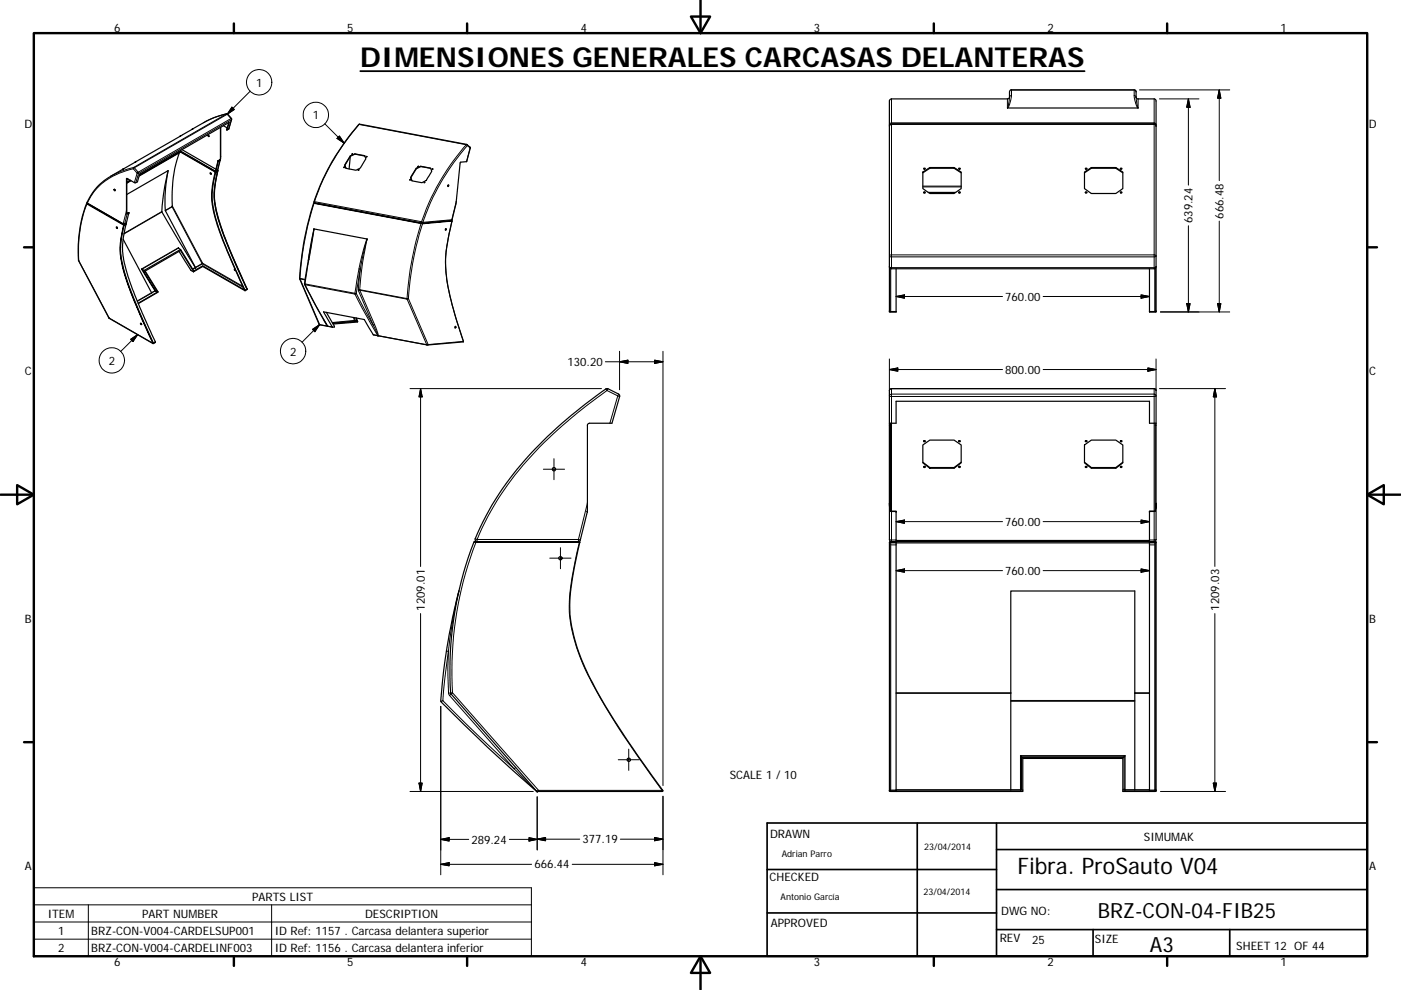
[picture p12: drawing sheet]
<svg xmlns="http://www.w3.org/2000/svg" width="297mm" height="210mm" viewBox="0 0 297 210" stroke-linecap="round" stroke-linejoin="round" font-family="sans-serif">
<g fill="none" stroke="#000" stroke-width=".25">
<path d="M214.4 19.1h26.1a.69 .69 0 0 1 .4 1v.6M214.5 19.1a.54 .54 0 0 0-.5 .8v.8M26.1 35.9l.1-.1zM26.9 37.8v7.5l.3-.2M27.2 38l-.3 .2M27.6 38.2l-.7 .5M27.7 38.3l-.8 .4M27.8 38.3l-.9 .6M28.7 34.4l.1-.1zM29.5 37.3l8.8-5 7.3 4.3a17.4 17.4 0 0 0 .7 11.8 143.4 143.4 0 0 0 5.4 12.9l-8.7-4.9-1.8 1M35.6 36.2a31.3 31.3 0 0 0-.5 8.5l6.3 12M35.6 36.2a42.5 42.5 0 0 0-1.3 8.8l7.1 11.7"/>
<path d="M35.6 36.2l-8.7 5.1M38 32.4a32.4 32.4 0 0 0-1.5 11.5M38.2 28.9l.1-.1zM38.3 32.2l-8.8 5 8.8-5 7.4 4.3M38.3 32l-8.8 5.1M38.3 32.2l7.4 4.1 .5-2.2M38.3 32.2v.1M38.3 32.2l7.4 4.2 .6-2.2M38.6 31.7l7.2 4.2M40.8 27.3h.1zM44.2 28.7l.1 .2M44.6 36.7l.2 .2"/>
<path d="M45.7 36.5h.1M45.7 36.5a17.2 17.2 0 0 0 .7 12.1l1.8 4.6 3.7 8.5M46.1 36.2l-.2 1.3a17.2 17.2 0 0 0 1 10.6l1.9 5 3.6 8.2-.4 .4M46.2 34.1h.1M46.2 34.1l.1 .1M46.7 33.9l-.4 .3M46.7 33.9l-.5 .2M46.7 33.8l-.6 2.3-.4 .3M46.7 27.1v6.7M46.7 33.8v.1M46.8 27l-.1 6.8M47.4 26.7l.8 .4"/>
<path d="M48.1 27.6l.4-.3 .6-2-.8-1.1a8.4 8.4 0 0 0-4 1.2l-20.8 12a10.9 10.9 0 0 0-5 5.7l7.7 4.5 .6-.3 .5-2.2M48.1 27.6l.5-1.6-19 10.9-.5 1.7-.5 .2-1.7-1v7.6l.4-.3M48.5 26l-.5 1.5 .1 .1M72.9 35.5h.2zM73.1 35.5l-.2 .1M73.1 35v.1M74.3 33.2l-.3 2.6M74.3 33.1l.9-.5 2.1 .4 .3 .7-1.2 1.9-.9 .5-2.1-.4-.3-.7zM74.3 33.1h.1M74.8 32.7h-.2M75.2 32.6l.1 .1M76.1 36l-.1 .1"/>
<path d="M77.4 33.1l-2.1-.4-1 .4-1.2 2 .3 .6M77.8 33.3h-.1M87 38.1l-.1 .1M87.1 37.6v.1M88.2 35.7l1-.4 2.1 .4 .2 .6-1.1 2-1 .5-2.1-.4-.2-.8zM88.2 35.7l.1 .1M88.6 35.3h.1zM88.7 35.3l-.1 .1M89.2 35.3h.1M89.9 38.7l.2-.1zM90.1 38.7l-.2 .1M91.3 35.7l-2.1-.4-.9 .5-1.2 1.9 .3 .7"/>
<path d="M91.8 35.9h-.2M95 39.2l.2 .1-.2 .3zM95 39.2v.3M188.6 26.8v29.8M195.7 36.5l1.4-1h5.2l1.5 1v3.5l-1.5 1h-5.2l-1.4-1zM195.8 35.7h.3l.1 .1-.3 .1zM195.9 35.8h.2M197.1 35.5v.2M197.1 35.7l-1.4 1M197.1 35.7h5.2l1.5 1M202.3 35.5v.2M203.3 35.7l.3 .1-.3 .1z"/>
<path d="M203.3 35.8h.3M213.6 22.9h27.7M214 20.6l-.3 .4h-24.7a.87 .87 0 0 0-.4 1.1v4.7M229.9 36.5l1.5-1h5.2l1.5 1v3.5l-1.5 1h-5.2l-1.5-1zM229.9 36.7l1.5-1h5.2l1.5 1M230.1 35.7l.4 .1-.3 .1zM230.2 35.8h.2M231.4 35.5v.2M236.6 35.5v.2M237.6 35.8h.2M237.6 35.7l.3 .1-.3 .1zM240.9 20.6l.3 .4h3.5l.3 .2 .1 5.6"/>
<path d="M245.1 26.8v29.8M245.1 26.8l-.1-.3-.3-.2h-55.7l-.3 .2-.1 .3M18.5 43a26.2 26.2 0 0 0-1.8 12.3l6.5 12.2 9.3 5.4 .5-.3-.1-.1-3.2-7.2-2.3-5.8a17.4 17.4 0 0 1-1.1-10.1l.4-2M18.5 43.1h.1M24.2 40.2l.2 .1v.2zM24.3 40.2l.1 .2M24.3 40.2h.1M24.3 40.2v.1M24.4 40.3h-.1M24.8 48.1l.1 .3M26.1 50.7l6.1 11.5M26.7 47.4h.1"/>
<path d="M27.2 45.1h.1M27.3 45.1h.1M30 57.1l.6 .3M30.6 57.4l2.7 4.6M37.8 52.5l.5 .4M38 53.3l2.5 4 .5 .4M38.3 52.9l-7.7 4.5M38.3 52.9l2.9 4.5M41 57.5v.2M41.2 57.4l-.2 .1-2.7-4.4-7.5 4.4 2.7 4.4M41.4 56.7l.1 .1M41.5 56.8h.1"/>
<path d="M43 56.5l8.9 5.2M43 56.5l-2 1.2M43 56.4v.1M49.8 57.1l.1 .3-.2-.2v-.1h.1M65.9 52.2l-1.2 6.7a2.29 2.29 0 0 0 .4 2.5l4.1 7.3M66.6 48.6l11.2 2.1M66.6 48.6h.1M66.6 43.1l22.8 4.2M66.7 43h-.1a60 60 0 0 0-3.1 16.1l4.2 9.7 2.8 .6M77.8 50.7h.1M94.5 48.5l-.1 .3M95.6 46.8l.2-.2 .9-3.3 .9-8.8 1.4-.2 .7-3.1-.7-.6-22.8-4.3a44.3 44.3 0 0 0-9.6 16.6l22.9 4.4"/>
<path d="M95.6 46.8l-6.1 .5M95.7 46.8l.1 .1-.4 1.8a28.8 28.8 0 0 0 .7 16.6l2.2 7.2-7.6 .7-11.5-2.2-2-3.2-8.6-1.7 1.9 3.3h.4v-.2l-1.7-2.9M188.6 56.6v9.4M188.6 56.6l.1 .2 .3 .2h55.7l.3-.2 .1-.2M190 57v9.2h-1.3l-.1-.2M195.9 40.9h.2M196.8 40.8h5.8M203.3 40.9h.3M230.2 40.9h.2M237.6 40.9h.2M243.7 57v9.2h1.3l.1-.2M245.1 56.6v9.4"/>
<path d="M29.8 68.6l.2 .2h-.2zM29.9 68.6l.1 .2M33.3 62l-4 2.3M33.5 61.9l-4.2 2.5M33.5 61.9l-.2 .1M75.2 62.2l.1 .1M75.3 62.3v.1M75.5 67.4l.1 .8-5 .4M75.5 62.3h-.2M75.6 67.5l.2 .8-5.1 .4M96.5 69.2v.3M188.6 66h.1"/>
<path d="M245.1 66h.1M188.6 89.8v16.9M188.6 89.8h1.4v-4.7h53.7v4.7h1.4M188.6 89.8v-7l.3-.4h55.9l.3 .4v7M188.8 89.8v18.5M195.7 98l1.4 1.2h5.2l1.5-1.2M195.7 94.4l1.4-1.1h5.2l1.5 1.1v3.8l-1.5 1.1h-5.2l-1.4-1.1zM195.8 99h.3M195.9 93.5h.2M197.1 99.2v.1M202.3 99.2v.1M203.3 99h.3"/>
<path d="M203.3 93.5h.3M229.9 94.4l1.5-1.1h5.2l1.5 1.1v3.8l-1.5 1.1h-5.2l-1.5-1.1zM229.9 98l1.5 1.2h5.2l1.5-1.2M230.1 99h.3M230.1 93.5h.3M231.4 99.2v.1M236.6 99.2v.1M237.6 93.5h.2M237.6 99h.2M244.9 89.8v18.7M245.1 89.8v16.9M124.5 108.5l-1.5 6.1-.4 .3"/>
<path d="M124.5 108.5v-18.3l.2-.3 .3-.1h4.7l1.7-5.8-.2-.4-2.4-1.2a84.6 84.6 0 0 0-23.1 22.4 48.8 48.8 0 0 0-5 9.7l.5 .4M124.5 108.5h.1M188.8 108.5h1.2v6.4h55.1v52.7M190 108.5h-1.2l-.2-1.8v7.7l.2 .4 .2 .1M190 108.5h.1M190 115.1h53.7M190 114.6h53.7M243.7 108.5h1.2M243.7 108.5v59.1M243.7 108.5h.1M244.9 108.3l.2-1.6v7.7l-.1 .3-.3 .2M244.9 108.5h-1.2"/>
<path d="M97.3 125.3l-.3 1.2a121.5 121.5 0 0 0-3.5 22.3M93.5 148.8a345.5 345.5 0 0 0 20.2 19M93.9 148.6l-.4 .2M113.7 167.8l.2 .1M113.7 167.8l-18.1-20.6a73.2 73.2 0 0 1 5-32.3h22.3a68.3 68.3 0 0 0-2.1 14.5 39 39 0 0 0 5.6 17 234.1 234.1 0 0 0 14.2 21.3l-.2 .2h-26.5M113.9 167.9h.1M188.6 167.6h.1M190 167.6v-52.7h-1.3l-.1 .2v52.5M190 167.6v.3M190 167.6h26.8M214.3 167.6v-42.3h26.3v42.3M216.4 160.3l.2 .1"/>
<path d="M216.6 160.4v7l-.2 .2M216.6 160.4h21.7M216.8 160.9h21.3M238.1 167.6v.3h5.6M238.3 160.4v7l.2 .2M238.5 167.6h-.4v-7h-21.3v7.3h-28l-.2-.3M238.5 167.6h5.2M238.5 160.3l-.2 .1M243.7 167.6v.3h1.2l.2-.3M245.1 167.6h.1"/>
<circle cx="44.2" cy="28.9" r=".17"/>
<circle cx="44.7" cy="36.8" r=".15"/>
<circle cx="74.7" cy="32.7" r=".08"/>
<circle cx="76" cy="36" r=".08"/>
<circle cx="77.7" cy="33.2" r=".07"/>
<circle cx="87" cy="38.1" r=".08"/>
<circle cx="91.7" cy="35.9" r=".09"/>
<circle cx="24.8" cy="48.3" r=".16"/>
<circle cx="94.5" cy="48.7" r=".14"/>
<circle cx="196" cy="40.8" r=".16"/>
<circle cx="203.4" cy="40.8" r=".15"/>
<circle cx="230.3" cy="40.8" r=".15"/>
<circle cx="237.7" cy="40.8" r=".14"/>
<circle cx="96.5" cy="69.4" r=".14"/>
<circle cx="117.5" cy="99.5" r=".35"/>
<circle cx="196" cy="93.6" r=".15"/>
<circle cx="196" cy="99.1" r=".15"/>
<circle cx="203.4" cy="99.1" r=".15"/>
<circle cx="203.5" cy="93.6" r=".16"/>
<circle cx="230.3" cy="99.1" r=".15"/>
<circle cx="230.3" cy="93.6" r=".15"/>
<circle cx="237.7" cy="99.1" r=".15"/>
<circle cx="237.7" cy="93.6" r=".15"/>
<circle cx="118.8" cy="118.4" r=".35"/>
<circle cx="133.3" cy="161.1" r=".35"/>
</g>
<g fill="none" stroke="#000" stroke-width=".21">
<path d="M53 19.3l-4.8 4.9M240.5 19.1v1.2M240.9 19.5l-.3-.4h-26.1v1.2a.88 .88 0 0 0-.5 1l-.4 1.6M241.6 19.1h19.1M258.5 19.1l.3 1.7h-.7zM258.5 19.1v19.2M26.9 37.9l-.1 .1M28.3 35.8l.2-.2a12.7 12.7 0 0 0-5 1.8M28.3 35.8a13.2 13.2 0 0 0-9.2 6.1l-.6 1.2M28.3 35.8l.8 .9M28.5 35.6l19.7-11.4 .8 .9-19.7 11.4zM29.1 36.7l-.6 2"/>
<path d="M46.1 36.2l-.3 .1M46.1 36.5l-.4 .2M46.1 36.2h.1M46.1 36.3l-.4 .1M46.1 36.3l-.4 2.1a17.9 17.9 0 0 0 1.2 10.2l2.3 5.8 3.1 6.9M46.1 36.3h.1M46.1 36.3l-.4 .3M46.2 36.2l-.1 .1M46.2 36.2h.1M46.2 36.3a17.3 17.3 0 0 0 .7 11.8l1.8 5 3.7 8.2M46.6 34l-.4 2M48 24.2l-19.7 11.3v.3"/>
<path d="M48 24.2h.2M48 24.2a17.6 17.6 0 0 0-4.8 1.8M48.1 24.1l-.1 .1M48.3 24.2h-.1M49.1 25.4l-.6 2M49.1 25.4l-19.7 11.4-.6 2M49.1 25.1v.3M49.1 25.3v.1M49.2 22.7l.5 .5-1.5 1zM68.9 26.3l4.1 4.1M72 28.9l1 1.5-1.5-1zM73 35.4l.1 .1"/>
<path d="M74.7 32.6h.1M76 36h.1M76.1 26.4l22.7 4.3 .3 .2M76.1 26.4a51 51 0 0 0-9.5 16.4M76.1 26.4h-.1M76.2 26.3l-.1 .1M77.8 33.2h.1M87 38.1h.1M88.7 35.3h.1M90 38.6l.1 .1M91.8 35.8v.1M99 30.6a44.4 44.4 0 0 0-9.5 16.5l.2 .1"/>
<path d="M99 30.7l.1 .2M99.1 30.9a46.5 46.5 0 0 0-9.4 16.3M99.1 30.9l.6 .5M99.6 31.2l.1 .2M99.7 31.4l-.8 2.9M99.7 31.4h.1M188.6 26.8l.1-.3 .3-.1v27.9a.21 .21 0 0 1-.2 .2 .21 .21 0 0 1-.2-.3l.3-.1h55.8M189 26.3h55.7M189 26.3v-.2l-.3 .1v.3M189 21v5.1h55.7v.2M189 26.3l-.2 .1M195.7 39.5h8.1"/>
<path d="M195.7 39.6h8.1M213.6 21v1.9M214.5 20.3l-.4 1.8-.5 .8M240.5 20.3a.94 .94 0 0 1 .5 1l.3 1.6M240.5 20.3l.3 1.6 .5 1M241.3 21v1.9M244.7 26.3l.2 .1M244.7 21v5.1l.3 .1v.3M245.1 26.8l-.1-.3-.3-.1v27.7M245.8 21h8.4M252 21v18.3M252 21l.3 1.8h-.7z"/>
<path d="M16.6 55.2l6.5 12.2M18.4 43.1v.1a29.5 29.5 0 0 0-1.7 12.1M18.5 43.1h.1M18.5 42.9v.2M18.5 43.1v.1M18.5 43.1l.1 .1M18.5 43.1l7.7 4.4M26.2 47.6l.1 .1zM26.3 47.7v.1M26.3 47.7h.1M26.3 47.7l.4-.2zM26.3 47.8l-.3 1.6a15.5 15.5 0 0 0 .7 9.2l2 5.5 3.8 8.6"/>
<path d="M26.7 47.7l-.4 .2M26.7 47.4l-.4 .2-7.8-4.4-.1 .1 7.8 4.4M26.7 47.5l-.4 .2M26.8 47.3l-.4 .2M26.8 44.7l-.6 2.8h.2l.6-2.2M30.8 57.5h-.1M34.3 44.9l-8 4.6M34.3 45l-8 4.6M35.1 44.7l1.4-.8 6.3 12M36.5 43.8l-1.5 .8M36.5 43.7l6.5 12.1M37.8 52.6l-7.7 4.5"/>
<path d="M37.9 52.7l-.1-.2-7.8 4.6 2.9 4.6-2.7-4.6M38.4 53.1h-.1M41 57.4h.2M42.8 55.9l.1 .1M42.8 55.9l-2 1.1M42.9 56l8.7 5M42.9 56l-2 1.1M43 55.8l8.5 4.9M43 55.8l-.1 .2M43 55.8l-.2 .1M63.5 59.1l.1 .1M63.5 59h.1"/>
<path d="M63.6 59l1.1 .3M63.6 59v.2M63.6 59.2l1.1 .2M63.6 59.2l4.2 9.7M65.4 55h.1M65.5 55l-.8 5.2M66.5 43.1h.1a69.4 69.4 0 0 0-3 15.9M66.6 48.6l-1.3 6.8M66.6 48.6l-.7 3.6M66.6 48.6l-1.1 6.4M66.6 43.1h.1M66.6 43l.2 .1-.1-.3 22.7 4.2 .1 .3h-.2"/>
<path d="M66.6 43.1l22.7 4.3a70.3 70.3 0 0 0-3 15.9M66.6 43.1l22.7 4.2M77.8 50.7a46.9 46.9 0 0 0-1.8 10.7h.3M77.8 50.7l-.8 2.3-.9 4M77.8 50.7a68.2 68.2 0 0 0-1.5 10.7M89.3 47.3l.3 .2a66.1 66.1 0 0 0-3 15.8M89.5 47.3l6.3-.4-6.2 .6zM89.7 47.2l-.2 .1M95.7 46.8l.1-.2-6.1 .6M95.8 46.9a29.3 29.3 0 0 0-1.1 12.3l1.1 5.4 2.5 7.8M96.7 42.8l-.9 3.8M188.6 56.6l.4 .2v.2"/>
<path d="M188.7 56.9v9.2M188.8 57v9.1M189 54.5h55.7v2.3h-55.7zM244.7 54.1v.4M244.7 54.1h.3l.1 .2-.4 .2M244.8 57v9.1M245 56.9v9.2M245.1 56.6l-.4 .2v.2M252 47.9v18.3M258.5 46.9v19.3M23.2 67.5l9.2 5.3M27.7 72l1.5-1-1 1.5z"/>
<path d="M29.2 71l-3.6 3.5M32.2 62.1l.7-.4-3.8 2.1M32.2 62.2l-3.1 1.7M32.4 72.8h.1M32.5 72.8l-.1 .1M32.5 72.8l-1.5-3.3a58.2 58.2 0 0 1-5.4-15.2v-2.6l.6-3.9a17.3 17.3 0 0 0 .7 11.8l1.5 4.2 4 9M32.5 72.7v.1M32.9 72.5l-.4 .2M33 72.6l-.5 .3M33.3 61.8l-.3-.2-.1 .1 .4 .3M51.7 61.3v.1M52.3 61.3l-.4 .3"/>
<path d="M52.4 61.4h.1M52.4 61.4l-.4 .2M52.4 61.3h.1M52.4 61.3v.1M52.4 61.3h-.1M64.6 60.2h.1M64.6 60.3l.1 .1M64.7 60.2v.2M64.7 60.2l10.5 2 .9-5.2h.3l-.9 5.3 3.7 6.7M64.7 60.4l2.3 4.5 2.5 4.3M64.7 60.4l10.6 2 4.8 8.8M66.3 69.9l1.5-1-1 1.5z"/>
<path d="M67.7 68.8l.1 .1M67.8 68.9l1.6 .3M67.8 68.9l-3.8 3.7M68.6 67.8l.8 1.4M69.2 68.7l.3 .5M69.4 69.2h.1M69.5 69.2h.1M69.5 69.2l1 .2M74.9 67.3l.2 .7-4.7 .4M75.1 67.4l.2 .5M75.1 68l.2-.1v.2zM75.3 67.9l.4 .1"/>
<path d="M75.6 68.2l-.4-.1-4.7 .4M76 61.4v.3M76 61.7l3.2 7.3M76.3 61.4v.2M76.3 61.4l10 1.9M76.3 61.6l-.3 .1M76.3 61.6l10 1.9M76.3 61.6l3.1 7.3-.2 .1M79.1 71l1 .2M79.2 69l.9 2.2M79.4 68.9l.8 2.3M80.1 71.2h.1"/>
<path d="M80.2 71.2h.1M80.2 71.2l10.3 1.9M86.3 63.3h.3M86.3 63.3v.2M86.3 63.5l4.2 9.6M86.6 63.3l-.3 .2M86.6 63.3l4.2 9.8-.3 .1M98.3 72.4l-7.6 .8M98.3 72.4l-.1 .1M98.3 72.4h.1M128.4 76.7h12.2M131.4 76.7l1.7-.3v.7z"/>
<path d="M131.4 74.5v8.2M138.8 76.4l1.8 .3-1.8 .4zM140.6 74.5v92.1M188.6 76.1v6.7l.4-.4M188.6 78.4l1.7-.4v.7zM188.6 78.4h24M188.7 66.1l-.1-.1 .2 .2 1.2-.1M188.7 66.1h1.3M190 62.9l1.8-.4v.7zM190 62.9h22.6M221.2 78.4h23.9M221.2 62.9h22.5"/>
<path d="M241.9 62.5l1.8 .4-1.8 .3zM243.4 78l1.7 .4-1.7 .3zM243.7 66.1h1.2M243.7 66.1h1.3M244.9 66.1v.1M245 66.1h-.1M245.1 76.1v6.7l-.1-.2-.3-.2M246 66.2h14.7M251.6 64.4h.7l-.3 1.8zM258.1 64.4h.7l-.3 1.8zM86.9 82.4h40.6M89.2 82.4v37.8"/>
<path d="M89.2 82.4l.3 1.8h-.7zM115.2 99.5h4.5M117.5 97.3v4.4M128.9 82.4l-.2 .4-.3-.3M131 84l-2.3-1.2a89 89 0 0 0-21.9 21.2 57 57 0 0 0-5.6 10.4M131 84l.4 .1M131 84l-1.7 5.8M131.2 83.6l-.2 .4M188.6 90.2h.2M188.7 83.8l.3-.2a.31 .31 0 0 1 0 .4 .31 .31 0 0 1-.4 0zM189 82.4h55.7M244.7 82.4h.1"/>
<path d="M244.7 83.6l.4 .3a.19 .19 0 0 1-.2 .2 .19 .19 0 0 1-.2-.2zM244.7 82.4v1.2h-55.7v-1.2M244.7 84.1v24.4M244.7 84.1h-55.7v24.4M244.9 90.2h.2M245.8 82.4h14M257.6 82.4v37.7M257.6 82.4l.3 1.8h-.7zM100.5 115l.4 .1a75.5 75.5 0 0 0-5 31.8M100.8 114.3l.4 .1M100.9 114.9v.2h21.9v-.2M101.2 114.4v.5"/>
<path d="M101.2 114.4h21.4v.5M116.6 118.4h4.5M118.8 116.2v4.4M122.8 114.9l.1 .1M122.9 115.1h-.1a54.4 54.4 0 0 0-2.1 15.2 41.7 41.7 0 0 0 5.7 16.2 190 190 0 0 0 14 21.1M124.5 106.7l-1.9 7.7 .4 .1M188.6 115.1l.1 52.5M188.6 114.9l.1 .1M188.7 115v.1M188.8 114.9l-.1 .1M188.8 115l1.2 .1M188.8 115.1v52.5"/>
<path d="M188.8 115.6h1.2M189 108.5v6l-.4-.1M190 114.5h-1v.4M190 115h-1.3M190 110.6l1.8-.3v.7zM190 110.6h22.6M241.9 110.3l1.8 .3-1.8 .4zM243.7 115.6h1.1M243.7 115.1h1.1M243.7 114.5h1v.4M243.7 110.6h-22.5M244.7 108.5v6l.4-.1"/>
<path d="M244.8 115.1v52.5M244.8 115v.1M244.9 115h.1M244.9 114.9v.1h-1.2h1.3M245 115l.1 .1M245 115.1v52.5M245.1 114.9l-.1 .1M89.2 130.1v37.8M94.7 138.1h.4l-.8 6.3-.4 4.2 7.4 7.4 7.7 7.1M97.3 125.3l-.1 .4a78.1 78.1 0 0 0-2.2 16l.1 5.3 .8-.1M190 121l1.8-.3v.7zM190 121h22.6"/>
<path d="M241.9 120.7l1.8 .3-1.8 .4zM243.7 121h-22.5M257.6 130.1v37.8M93.4 149.8v35.7M95.1 147l.2 .5M95.3 147.5l13.7 15.6M95.9 146.9l18.3 20.7-.5 .2M95.9 146.9l-.6 .6M133.3 158.9v4.5M190 146.9h24.3M190 147.1h24.3M214.3 148.7h26.3"/>
<path d="M214.3 148.6h26.3M240.6 147.1h3.1M240.6 146.9h3.1M86.9 167.9h26.2M88.8 166.1h.7l-.3 1.8zM93.4 178l1.8-.3v.7zM93.4 178h6M108 178h5.9M109 163.1l4.7 4.7M109.3 162.8l-.3 .3M112.2 177.7l1.7 .3-1.7 .4zM113.7 167.8h.1"/>
<path d="M113.7 167.8l.2 .1M113.9 178l1.8-.4v.7zM113.9 178h9M113.9 169v11.3M131.1 161.1h4.4M138.8 177.6l1.8 .4-1.8 .3zM140.4 167.6h.1l-.1 .3M140.4 167.6h-26.2v.3M140.6 178h-9.1M140.6 168.9v16.6M188.7 167.6h.1M188.7 167.6l.1 .1"/>
<path d="M190 167.7h-1.2v.2M190 167.5l26.4 .1M190 167.6h-1.3M216.6 167.4l-.2 .1v-7.2h22.1v7.2l-.2-.1M216.6 160.6h.2M238.1 160.6h.2M243.7 167.7h1.2M243.7 167.5l-5.2 .1M244.9 167.7v.2M245 167.6h-1.3M245 167.6l-.1 .1M246 167.9h13.8"/>
<path d="M257.2 166.1h.7l-.3 1.8zM7.2 188.3h105.5v14.5h-105.5zM7.2 191.9h105.5M7.2 195.6h105.5M7.2 199.2h105.5M18.7 191.9v10.9M57.6 191.9v10.9M93.4 183.3l1.8-.3v.6zM93.4 183.3h19.3M121.3 183.3h19.3M138.8 183l1.8 .3-1.8 .3z"/>
<circle cx="54.9" cy="17.4" r="2.69"/>
<circle cx="29.2" cy="36.7" r=".17"/>
<circle cx="67" cy="24.4" r="2.7"/>
<circle cx="23.7" cy="76.4" r="2.7"/>
<circle cx="62.1" cy="74.5" r="2.7"/>
</g>
<g fill="none" stroke="#000" stroke-width=".51">
<path d="M148.5 0v7M7.2 7h282.7v195.8h-282.7zM49.6 5v2M99 5v2M146.5 3.5h4.1l-2.1 3.5zM198 5v2M247.5 5v2M5.1 52.5h2.1M289.9 52.5h2M.1 104.9h7.1M3.6 102.9l3.6 2-3.6 2.1zM289.9 104.9l3.5-2v4.1z"/>
<path d="M289.9 104.9h7M5.1 157.4h2.1M289.9 157.4h2M49.6 202.8v2.1M99 202.8v2.1M148.5 202.8l2.1 3.6h-4.1zM148.5 202.8v7.1M198 202.8v2.1M247.5 202.8v2.1"/>
</g>
<path d="M162.6 174.6h127.3v28.2h-127.3zM194.5 174.6v28.2M211.3 174.6v28.2M162.6 193.6h48.7M162.6 184.4h48.7M211.3 197.2h78.6M211.3 188.7h78.6M211.3 180.2h78.6M231.8 197.2v5.6M260.7 197.2v5.6" fill="none" stroke="#000" stroke-width=".36"/>
<path d="M76.4 15.1h153.6" fill="none" stroke="#000" stroke-width=".38"/>
<g fill="#000" stroke="#000" stroke-width=".21">
<path d="M49.2 22.7l.5 .5-1.5 1zM72 28.9l1 1.5-1.5-1zM252 21l.3 1.8h-.7zM258.5 19.1l.3 1.7h-.7zM27.7 72l1.5-1-1 1.5zM66.3 69.9l1.5-1-1 1.5zM131.4 76.7l1.7-.3v.7zM138.8 76.4l1.8 .3-1.8 .4zM188.6 78.4l1.7-.4v.7zM190 62.9l1.8-.4v.7zM241.9 62.5l1.8 .4-1.8 .3zM243.4 78l1.7 .4-1.7 .3z"/>
<path d="M251.6 64.4h.7l-.3 1.8zM258.1 64.4h.7l-.3 1.8zM89.2 82.4l.3 1.8h-.7zM257.6 82.4l.3 1.8h-.7zM190 110.6l1.8-.3v.7zM241.9 110.3l1.8 .3-1.8 .4zM190 121l1.8-.3v.7zM241.9 120.7l1.8 .3-1.8 .4zM88.8 166.1h.7l-.3 1.8zM93.4 178l1.8-.3v.7zM112.2 177.7l1.7 .3-1.7 .4zM113.9 178l1.8-.4v.7z"/>
<path d="M138.8 177.6l1.8 .4-1.8 .3zM257.2 166.1h.7l-.3 1.8zM93.4 183.3l1.8-.3v.6zM138.8 183l1.8 .3-1.8 .3z"/>
</g>
<text font-size="5.8" x="76.4" y="14.1">DIMENSIONES GENERALES CARCASAS DELANTERAS</text>
<text font-size="4.8" x="215.7" y="185.3">Fibra. ProSauto V04</text>
<g font-size="4.4">
<text x="232.8" y="194.6">BRZ-CON-04-FIB25</text>
<text x="243.8" y="201.8">A3</text>
</g>
<g font-size="2.5">
<text x="24.2" y="6.8">6</text>
<text x="73.6" y="6.8">5</text>
<text x="123.1" y="6.8">4</text>
<text x="172.6" y="6.8">3</text>
<text x="222.1" y="6.8">2</text>
<text x="271.5" y="6.8">1</text>
<text x="54.3" y="18.4">1</text>
<text x="5.2" y="27.1">D</text>
<text x="66.3" y="25.3">1</text>
<text x="290.2" y="27.1">D</text>
<text x="252.9" y="47.3" transform="rotate(-90 252.9 47.3)">639.24</text>
<text x="259.4" y="46.4" transform="rotate(-90 259.4 46.4)">666.48</text>
<text x="213.1" y="63.8">760.00</text>
<text x="23" y="77.4">2</text>
<text x="61.5" y="75.4">2</text>
<text x="120.3" y="77.7">130.20</text>
<text x="5.3" y="79.6">C</text>
<text x="213.1" y="79.3">800.00</text>
<text x="290.3" y="79.6">C</text>
<text x="213.1" y="111.5">760.00</text>
<text x="213.1" y="121.9">760.00</text>
<text x="90.1" y="129.5" transform="rotate(-90 90.1 129.5)">1209.01</text>
<text x="258.5" y="129.5" transform="rotate(-90 258.5 129.5)">1209.03</text>
<text x="5.3" y="132.1">B</text>
<text x="290.3" y="132.1">B</text>
<text x="154.7" y="165.3">SCALE 1 / 10</text>
<text x="100" y="178.9">289.24</text>
<text x="123.5" y="178.9">377.19</text>
<text x="163.3" y="177.7">DRAWN</text>
<text x="242.5" y="178.3">SIMUMAK</text>
<text x="5.3" y="184.5">A</text>
<text x="113.3" y="184.2">666.44</text>
<text x="290.3" y="184.5">A</text>
<text x="53.4" y="191">PARTS LIST</text>
<text x="163.2" y="187">CHECKED</text>
<text x="10.2" y="194.6">ITEM</text>
<text x="30.1" y="194.6">PART NUMBER</text>
<text x="77.4" y="194.6">DESCRIPTION</text>
<text x="163.4" y="196.6">APPROVED</text>
<text x="212.3" y="194">DWG NO:</text>
<text x="12.3" y="198.2">1</text>
<text x="12.3" y="201.9">2</text>
<text x="19.4" y="198.3">BRZ-CON-V004-CARDELSUP001</text>
<text x="19.4" y="201.9">BRZ-CON-V004-CARDELINF003</text>
<text x="58.2" y="198.3">ID Ref: 1157 . Carcasa delantera superior</text>
<text x="58.2" y="201.9">ID Ref: 1156 . Carcasa delantera inferior</text>
<text x="212" y="199.7">REV</text>
<text x="218.8" y="200.2">25</text>
<text x="232.2" y="200">SIZE</text>
<text x="262.1" y="201.4">SHEET 12 OF 44</text>
<text x="24.2" y="204.9">6</text>
<text x="73.6" y="204.9">5</text>
<text x="123.1" y="204.9">4</text>
<text x="172.6" y="204.9">3</text>
<text x="222.1" y="204.9">2</text>
<text x="271.5" y="204.9">1</text>
</g>
<g font-size="1.9">
<text x="165.7" y="181.7">Adrian Parro</text>
<text x="195.9" y="180.4">23/04/2014</text>
<text x="165.5" y="191">Antonio García</text>
<text x="195.8" y="189.9">23/04/2014</text>
</g>
</svg>
